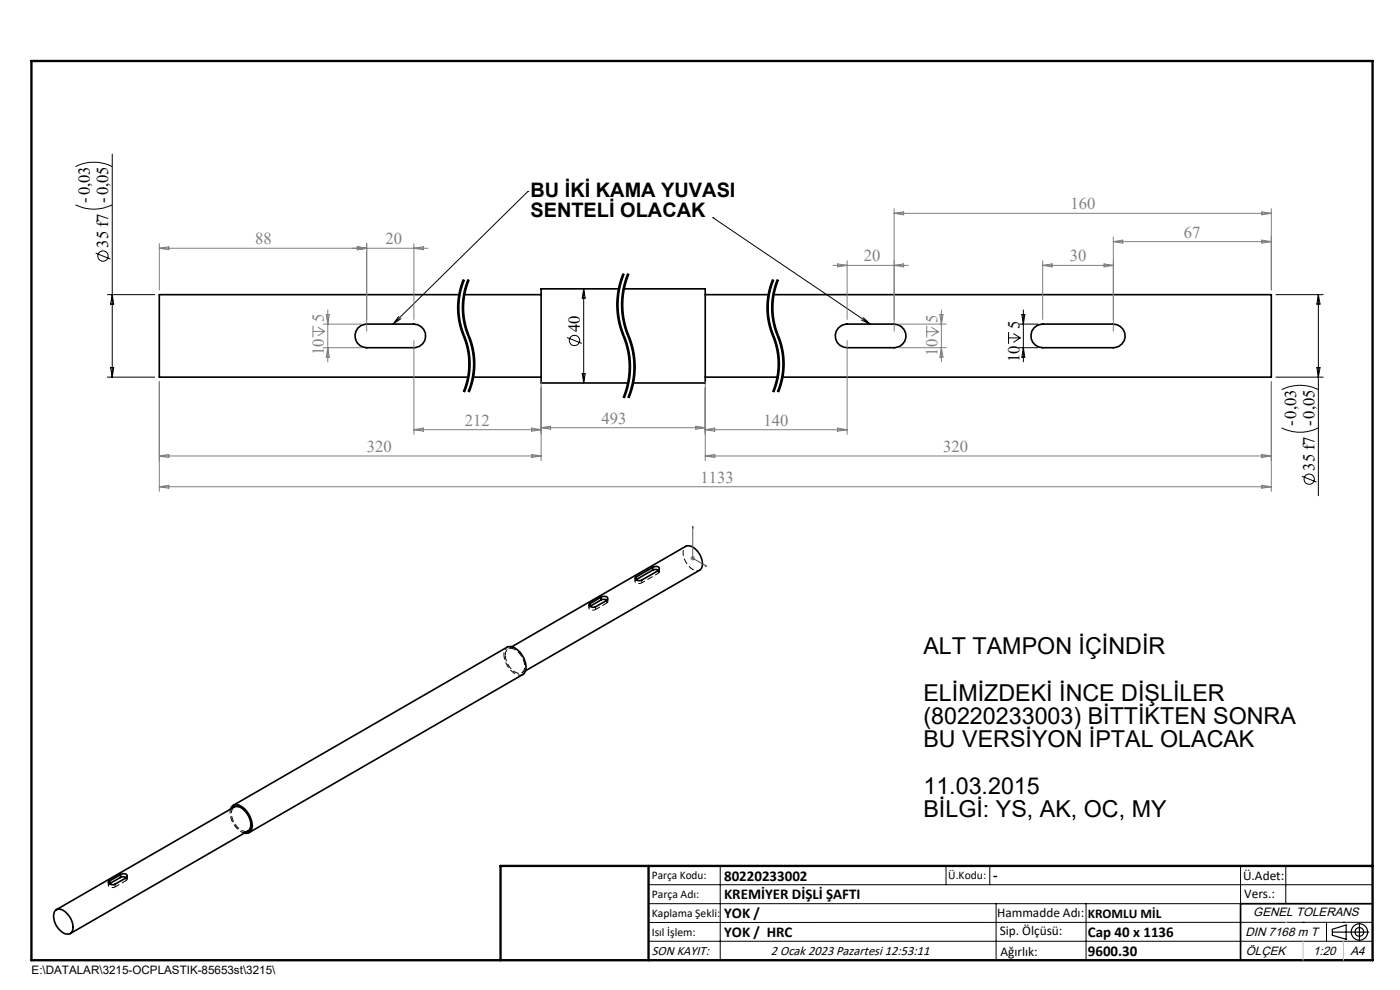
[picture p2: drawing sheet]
<svg xmlns="http://www.w3.org/2000/svg" width="297mm" height="210mm" viewBox="0 0 297 210" stroke-linecap="round" stroke-linejoin="round" font-family="sans-serif">
<g fill="none" stroke="#000" stroke-width=".35">
<path d="M76 69.6l.6-.6 1.2-.3h10a2.5 2.5 0 0 1 2.5 2.6 2.5 2.5 0 0 1-2.5 2.5h-10a2.51 2.51 0 0 1-2.3-1.5 2.51 2.51 0 0 1 .5-2.7zM97.4 62.5h-63.6v17.5h65.5M98.5 62.5h16.3M131.3 61.3h-16.5v19.9h18.4M132.3 61.3h17.3v19.9h-15.3M149.6 62.5h13.5M164.1 62.5h105.6v17.5h-103.8M177.9 69.6l.6-.6 1.2-.3h10a2.5 2.5 0 0 1 2.5 2.6 2.5 2.5 0 0 1-2.5 2.5h-10a2.49 2.49 0 0 1-2.3-1.5 2.49 2.49 0 0 1 .5-2.7zM219.4 69.6l.6-.6 1.2-.3h15a2.5 2.5 0 0 1 2.5 2.6 2.5 2.5 0 0 1-2.5 2.5h-15a2.51 2.51 0 0 1-2.3-1.5 2.51 2.51 0 0 1 .5-2.7zM100.3 80h14.5M149.6 80h15.4M108.6 137.2l36.9-21.3a2.73 2.73 0 0 1 3 1.8 2.56 2.56 0 0 1-.1 3.3l-36.9 21.3"/>
<path d="M127.5 126.7a.82 .82 0 0 1 .8-.2 .82 .82 0 0 1 .6 .6l-2.8 1.7h-.5l-.6-.3v-.3l.2-.2M127.5 127.3l.7-.2 .6 .2M127.5 126.7l-2.3 1.3M127.5 127.3l-2.3 1.3v-.6M127.5 126.7v.6M138.5 120.4l.5-.2a.55 .55 0 0 1 .7 0 .55 .55 0 0 1 0 .8l-3.6 2.1a.95 .95 0 0 1-1.4-.5l.2-.2M138.5 120.9l.6-.1 .6 .2M138.5 120.4l-3.6 2M138.5 120.9l-3.6 2.1v-.6M138.5 120.4v.5M48.9 171.7a1.44 1.44 0 0 1 2.5-.5 4.7 4.7 0 0 1 1.9 4.9l-.5 .5-1 .1M49.5 170.8l58.1-33.5a2.33 2.33 0 0 1 2.6 1 4.1 4.1 0 0 1 1 4.6l-58.4 33.7"/>
<path d="M11.7 193.2a1.79 1.79 0 0 1 2.6 .6 3.5 3.5 0 0 1 .9 4 1.79 1.79 0 0 1-2.6-.6 3.6 3.6 0 0 1-.9-4zM12 193l37.7-21.8a2.22 2.22 0 0 1 2.5 1.2 3 3 0 0 1 .5 3.8l-37.8 21.8M25.6 185.5a.79 .79 0 0 1 .8-.2 .79 .79 0 0 1 .6 .7l-2.6 1.6a.9 .9 0 0 1-1.4-.5l.2-.2M25.6 186.1l.6-.1 .6 .2M25.6 185.5l-2.4 1.4M25.6 186.1l-2.4 1.4v-.6M25.6 185.5v.6M291.2 191.7h-28v12"/>
</g>
<path d="M49.7 171.2a2.21 2.21 0 0 0-.3 2.8 3 3 0 0 0 3.1 2.3l.1-.1" fill="none" stroke="#000" stroke-width=".21" stroke-dasharray="1.3 .6" stroke-dashoffset="-.2" stroke-linecap="butt"/>
<path d="M108.6 137.2l-.8 .4M126.3 129.3a.91 .91 0 0 1-1.4-.5l.3-.2M136.1 123.6a.91 .91 0 0 1-1.4-.4l.3-.2M139.7 121.6l-3.6 2M110.7 142.7l.8-.5M24.4 188.1a.91 .91 0 0 1-1.4-.4l.2-.2" fill="none" stroke="#000" stroke-width=".21" stroke-dasharray="1.3 .6" stroke-dashoffset=".5" stroke-linecap="butt"/>
<g fill="none" stroke="#000" stroke-width=".21" stroke-dasharray="1.3 .6" stroke-linecap="butt">
<path d="M107.2 139a1.32 1.32 0 0 1 .8-1.4 1.32 1.32 0 0 1 1.6 .4 3.8 3.8 0 0 1 1.4 4.5 1.75 1.75 0 0 1-2.6-.7 4.6 4.6 0 0 1-1.2-2.8M124.9 128.3v.6M126.3 129.3v-.6M128.7 127.9v-.6M128.9 127.6v-.6M134.7 122.7v.6M136.1 123.6v-.5M139.7 121.6v-.6M139.9 121.3v-.7M23 187.2v.6M24.4 188.1v-.5M26.8 186.8v-.6"/>
<path d="M27 186.4v-.6"/>
</g>
<path d="M128.8 127.3l.1 .3-.2 .3M139.7 121l.2 .2-.2 .4M26.8 186.1l.2 .3-.2 .4" fill="none" stroke="#000" stroke-width=".21" stroke-dasharray="1.3 .6" stroke-dashoffset=".4" stroke-linecap="butt"/>
<path d="M128.7 127.9l-2.4 1.4M110.9 143.1a2.42 2.42 0 0 1-2.8-1.2 5.2 5.2 0 0 1-1.2-3.1M26.8 186.8l-2.4 1.3" fill="none" stroke="#000" stroke-width=".21" stroke-dasharray="1.3 .6" stroke-dashoffset=".2" stroke-linecap="butt"/>
<path d="M48.9 171.7a4.8 4.8 0 0 0 2.9 5" fill="none" stroke="#000" stroke-width=".21" stroke-dasharray="1.3 .6" stroke-dashoffset=".3" stroke-linecap="butt"/>
<path d="M106.9 138.8l.2-.9 .5-.6" fill="none" stroke="#000" stroke-width=".21" stroke-dasharray="1.3 .6" stroke-dashoffset=".9" stroke-linecap="butt"/>
<path d="M144.9 117.2l.2-.9 .4-.4" fill="none" stroke="#000" stroke-width=".21" stroke-dasharray="1.3 .6" stroke-dashoffset=".8" stroke-linecap="butt"/>
<path d="M148.4 120.9a2.21 2.21 0 0 1-2.5-1.1l-.7-1.1-.3-1.5" fill="none" stroke="#000" stroke-width=".21" stroke-dasharray="1.3 .6" stroke-dashoffset=".6" stroke-linecap="butt"/>
<g fill="none" stroke="#000" stroke-width=".21">
<path d="M16 35.3a8.7 8.7 0 0 1 7.8 0M23.8 32.7v47.3M16 43.5a8.7 8.7 0 0 0 7.8 0M20.3 53.7l3.1 1.3M98.2 59.2l-.5 1.7M98.4 59.3a16 16 0 0 0 .4 13 15.5 15.5 0 0 1-.4 10.9M98.6 59.4l-.8 2.2-.4 2.8M99.2 59.2l-.5 1.7M99.4 59.9l-.7 2.2-.3 2.3M99.4 59.3a16 16 0 0 0 .4 13 15.5 15.5 0 0 1-.4 10.9M99.6 59.4l-.2 .5M112 40.6h.1"/>
<path d="M112 40.6l-28.6 28.1M132.1 58a17.3 17.3 0 0 0-.4 12.2M132.3 58.1a17.8 17.8 0 0 0 .5 14.5 17.1 17.1 0 0 1-.5 11.8M132.5 58.1l-.9 2.8-.4 2.9M133.1 58a17.3 17.3 0 0 0-.4 12.2M133.3 58.7l-.6 1.6M133.3 58.1a17.8 17.8 0 0 0 .5 14.5 17.1 17.1 0 0 1-.5 11.8M133.5 58.1l-.2 .6M151.2 46.2h.1M151.2 46.2l33.4 22.5M163.9 59.2l-.6 1.7M164 59.3a16 16 0 0 0 .4 13 15.5 15.5 0 0 1-.4 10.9"/>
<path d="M164.2 59.4l-.7 2.2-.5 2.8M164.9 59.2l-.6 1.7M165 59.3a16 16 0 0 0 .4 13 15.5 15.5 0 0 1-.4 10.9M165.2 59.4l-.7 2.2-.5 2.8M22.8 62.5h10M23.5 78h.6l-.3 2zM23.8 62.5l.3 2h-.6zM84.6 67.1l-1.2 1.6M85.1 67.6l-1.7 1.1M97.1 66.7l.1 .6M97.2 67.3l.1 .6M97.3 67.9l.1 .6"/>
<path d="M97.4 68.5l1.4 4.4 .6 2.9M97.4 64.4l.1 2.9 .7 2.8M97.7 60.9a15.7 15.7 0 0 0-.6 5.8M98.1 66.7l.1 .6M98.2 70.1l.3 .8M98.2 67.3l.1 .6M98.3 67.9l.1 .6M98.4 68.5l1.4 4.4 .6 2.9M98.4 64.4l.1 2.9 .7 2.8M98.5 70.9l.1 .3zM98.6 71.2a15.7 15.7 0 0 1 .4 10.9M98.7 60.9a15.7 15.7 0 0 0-.6 5.8"/>
<path d="M99.2 70.1l.2 .5M99.3 79.2l-.3 1.7M99.4 75.8l-.1 3.4M99.4 70.6a15.8 15.8 0 0 1 .6 11.5M100.3 79.2l-.3 1.7M100.4 75.8l-.1 3.4M120.3 71.6l3.1 1.2M123.5 79.3h.6l-.3 1.9zM123.8 61.3v19.9M123.8 61.3l.3 1.9h-.6zM131.2 64.9a20.8 20.8 0 0 0 1.9 7.9M131.2 64.4v.5"/>
<path d="M131.2 63.8v.6M131.7 70.2l1 2.8M132.2 64.9l.1 1.8 .4 2.3M132.2 64.4v.5M132.2 63.8v.6M132.7 70.2a17.8 17.8 0 0 1 1.5 10.2M132.7 72.9a16.9 16.9 0 0 1 .5 7.5M132.7 69l.6 1.6M132.7 60.3l-.5 3.5M133.1 72.8l.3 1.2a17.3 17.3 0 0 1 .3 5.9M133.3 70.6l.8 2.2M133.7 79.9l-.5 2.3"/>
<path d="M134.1 72.8l.3 1.2a17.3 17.3 0 0 1 .3 5.9M134.7 79.9l-.5 2.3M162.7 66.7l.1 .6M162.8 67.3l.1 .6M162.9 67.9l.1 .6M163 68.5l1.4 4.4 .6 2.9M163 64.4l.1 2.9 .7 2.8M163.3 60.9a15.7 15.7 0 0 0-.6 5.8M163.7 66.7l.1 .6M163.8 70.1a16.3 16.3 0 0 1 .8 12M163.8 67.3l.1 .6M163.9 67.9l.1 .6"/>
<path d="M164 68.5l1.1 3.3M164 64.4l.1 2.9 .7 2.8M164.3 60.9a15.7 15.7 0 0 0-.6 5.8M164.8 70.1a16.3 16.3 0 0 1 .8 12M164.9 79.2l-.3 1.7M165 75.8l-.1 3.4M165.1 71.8l.5 1.7 .4 2.3M165.9 79.2l-.3 1.7M166 75.8l-.1 3.4M182.8 67.9l1.8 .8M183.1 67.4l1.5 1.3M214 70.4v2.5"/>
<path d="M214 71.7h2.5M215 70.8l1.5 .9M216.1 68.7h4.1M216.1 73.8h4.1M216.5 71.7l-1.5 .9M216.8 66.7h.6l-.3 2zM217.1 65.7v11.1M217.1 73.8l.3 2h-.6zM270.7 62.5h10M279.4 78h.6l-.3 2zM279.7 62.5l.3 2h-.6zM279.7 62.5v42.7"/>
<path d="M22.8 80h10M99 80.9l-.8 2.2M99 82.1l-.4 1.1M100 80.9l-.8 2.2M100 82.1l-.4 1.1M132.7 83.9l-.2 .6M132.7 82.7l-.6 1.6M133.2 82.2l-.5 1.7M133.2 80.4l-.5 2.3M133.7 83.9l-.2 .6M134.2 82.2l-.5 1.7M134.2 80.4l-.3 1.7-.8 2.2"/>
<path d="M164.6 80.9l-.7 2.2M164.6 82.1l-.4 1.1M165.1 82.6l-.2 .5M165.6 80.9l-.5 1.7M165.6 82.1l-.4 1.1M270.7 80h10M271.9 90.8a8.7 8.7 0 0 0 7.8 0M271.9 82.6a8.7 8.7 0 0 1 7.8 0M276.2 101l3.1 1.3M137.6 187.7h153.6M137.6 191.7h153.6M137.6 199.7h153.6"/>
<path d="M152.8 183.7v20M200.7 183.7v4M210 183.7v4M211.3 191.7v12M230.4 191.7v12M263.2 183.7v20M272.8 183.7v8M276.4 195.6h.1M281.4 195.6v4.1M285 195.6h.1M291.2 195.6l-153.6 .1"/>
<circle cx="21.9" cy="54.3" r="1.09"/>
<circle cx="121.9" cy="72.2" r="1.1"/>
<circle cx="277.7" cy="101.6" r="1.1"/>
</g>
<g fill="none" stroke="#808080" stroke-width=".21">
<path d="M33.8 51.7v9.8M33.8 52.7l2-.4v.7zM33.8 52.7h57M75.8 52.3l2 .4-2 .3zM77.8 51.7v18.6M87.8 51.7v16.1M87.8 52.7l2-.4v.7zM176.7 56.3h16M177.7 56l2 .3-2 .3zM179.7 55.3v12.5M189.7 44.3v26M189.7 45.3h80"/>
<path d="M189.7 45.3l2-.4v.7zM189.7 56.3l2-.3v.6zM221.2 55.3v12.5M221.2 56.3h15M221.2 56.3l2-.3v.6zM234.2 56l2 .3-2 .3zM236.2 50.3v20M236.2 51.3h33.5M236.2 51.3l2-.4v.7zM267.7 50.9l2 .4-2 .3zM267.7 44.9l2 .4-2 .3zM269.7 44.3v17.2"/>
<path d="M66.4 69.1v2.5M66.4 70.3h2.5M67.4 69.4l1.5 .9M68.5 73.8h8.3M68.5 68.7h8.3M68.9 70.3l-1.5 1M69.2 66.7h.7l-.4 2zM69.5 73.8l.4 2h-.7zM69.5 65.7v11.1M87.8 72.2v19.9M179.7 72.2v19.9M190.7 73.8h10"/>
<path d="M190.7 68.7h10M196.6 69.1v2.5M196.6 70.4h2.5M197.6 69.4l1.5 1M199.1 70.4l-1.5 .9M199.4 66.7h.7l-.4 2zM199.7 65.7v11.1M199.7 73.8l.4 2h-.7zM33.8 96.7h81M33.8 81v23.2M33.8 96.7l2-.3v.6zM87.8 91.1h27"/>
<path d="M87.8 91.1l2-.3v.7zM112.8 96.4l2 .3-2 .3zM112.8 90.8l2 .3-2 .4zM114.8 81v16.7M114.8 90.7h34.8M114.8 90.7l2-.3v.6zM147.6 90.4l2 .3-2 .3zM149.6 91.1h30.1M149.6 81v16.7M149.6 96.7h120.1M149.6 96.7l2-.3v.6zM149.6 91.1l2-.3v.7z"/>
<path d="M177.7 90.8l2 .3-2 .4zM267.7 96.4l2 .3-2 .3zM269.7 81v23.2M33.8 103.2l2-.3v.7zM33.8 103.2h235.9M146.4 118.4h1.1M146.6 118.1l.7 .7M147 117.9v1M147.3 118.1l-.7 .7M267.7 102.9l2 .3-2 .4z"/>
</g>
<path d="M98.4 59.3a15.5 15.5 0 0 0 0 11.9M99.4 59.3a15.5 15.5 0 0 0 0 11.9M164 59.3a15.5 15.5 0 0 0 0 11.9M165 59.3a15.5 15.5 0 0 0 0 11.9M98.4 71.2a15.5 15.5 0 0 1 0 12M99.4 71.2a15.5 15.5 0 0 1 0 12M164 71.2a15.5 15.5 0 0 1 0 12M165 71.2a15.5 15.5 0 0 1 0 12" fill="none" stroke="#000" stroke-width=".21" stroke-dasharray="6.3 1.3 1.3 1.3" stroke-dashoffset="2.1" stroke-linecap="butt"/>
<path d="M132.3 58.1a17.1 17.1 0 0 0 0 13.1M133.3 58.1a17.1 17.1 0 0 0 0 13.1M132.3 71.2a17.1 17.1 0 0 1 0 13.2M133.3 71.2a17.1 17.1 0 0 1 0 13.2" fill="none" stroke="#000" stroke-width=".21" stroke-dasharray="6.3 1.3 1.3 1.3" stroke-dashoffset="1.5" stroke-linecap="butt"/>
<g fill="none" stroke="#000" stroke-width=".25">
<path d="M282.6 197.7h7.8M282.6 197.1l3-.9v3l-3-.8zM288.4 195.8v3.8M106.2 203.7h185"/>
<circle cx="288.4" cy="197.7" r="1.74"/>
<circle cx="288.4" cy="197.7" r=".93"/>
</g>
<path d="M147 111.6v.4l-.1-.1zM147 111.6v6.8l2.9 1.7M149.6 119.9l.3 .2-.3-.1z" fill="none" stroke="#00f" stroke-width=".21"/>
<path d="M6.7 12.9h284.5v190.8h-284.5zM137.6 183.7v20M291.2 183.7h-185v20" fill="none" stroke="#000" stroke-width=".5"/>
<path d="M276.4 199.7v4M285 199.7v4" fill="none" stroke="#c0c0c0" stroke-width=".21"/>
<path d="M272.8 195.6h.1" fill="none" stroke="#c0c0c0" stroke-width=".25"/>
<path d="M149.6 119.9l.3 .2-.3-.1zM147 111.6v.4l-.1-.1z" fill="#00f"/>
<g font-size="4.9">
<text x="195.9" y="138.7">ALT TAMPON İÇİNDİR</text>
<text x="195.9" y="148.6">ELİMİZDEKİ İNCE DİŞLİLER</text>
<text x="195.9" y="153.5">(80220233003) BİTTİKTEN SONRA</text>
<text x="195.9" y="158.5">BU VERSİYON İPTAL OLACAK</text>
<text x="195.9" y="168.3">11.03.2015</text>
<text x="195.9" y="173.3">BİLGİ: YS, AK, OC, MY</text>
</g>
<g font-size="4.2">
<text x="112.5" y="41.7">BU İKİ KAMA YUVASI</text>
<text x="112.5" y="46">SENTELİ OLACAK</text>
</g>
<g font-size="3.5">
<text x="19.1" y="43" transform="rotate(-90 19.1 43)">-0,03</text>
<text x="23" y="52.5" transform="rotate(-90 23 52.5)">35 f7 -0,05</text>
<text x="123" y="70.4" transform="rotate(-90 123 70.4)">40</text>
<text x="216.3" y="69.7" transform="rotate(-90 216.3 69.7)">5</text>
<text x="216.3" y="76.8" transform="rotate(-90 216.3 76.8)">10</text>
<text x="275" y="90.3" transform="rotate(-90 275 90.3)">-0,03</text>
<text x="278.9" y="99.8" transform="rotate(-90 278.9 99.8)">35 f7 -0,05</text>
</g>
<g font-size="3.5" fill="#808080">
<text x="227.1" y="44.4">160</text>
<text x="54.1" y="51.8">88</text>
<text x="81.8" y="51.8">20</text>
<text x="251.2" y="50.4">67</text>
<text x="183.2" y="55.4">20</text>
<text x="227" y="55.4">30</text>
<text x="68.7" y="68.4" transform="rotate(-90 68.7 68.4)">5</text>
<text x="198.9" y="68.4" transform="rotate(-90 198.9 68.4)">5</text>
<text x="68.7" y="75.4" transform="rotate(-90 68.7 75.4)">10</text>
<text x="198.9" y="75.4" transform="rotate(-90 198.9 75.4)">10</text>
<text x="127.6" y="89.9">493</text>
<text x="77.8" y="95.9">320</text>
<text x="98.6" y="90.3">212</text>
<text x="162" y="90.3">140</text>
<text x="200.1" y="95.9">320</text>
<text x="148.6" y="102.4">1133</text>
</g>
<g font-size="3.2">
<text x="153.6" y="186.8">80220233002</text>
<text x="153.6" y="190.8">KREMİYER DİŞLİ ŞAFTI</text>
<text x="210.7" y="186.6">-</text>
<text x="153.6" y="194.8">YOK /</text>
<text x="153.6" y="198.8">YOK / HRC</text>
<text x="230.8" y="198.7">Cap 40 x 1136</text>
<text x="230.8" y="202.8">9600.30</text>
</g>
<g font-size="2.8">
<text x="263.7" y="186.7">Ü.Adet:</text>
<text x="263.9" y="190.5">Vers.:</text>
<text x="211.5" y="194.5">Hammadde Adı:</text>
<text x="230.8" y="194.7">KROMLU MİL</text>
<text x="138.3" y="202.6">SON KAYIT:</text>
<text x="163.6" y="202.6">2 Ocak 2023 Pazartesi 12:53:11</text>
<text x="212.1" y="198.4">Sip. Ölçüsü:</text>
<text x="212.2" y="202.7">Ağırlık:</text>
</g>
<g font-size="2.6">
<text x="265.9" y="194.4">GENEL TOLERANS</text>
<text x="264.2" y="198.5">DIN 7168 m T</text>
<text x="264.3" y="202.6">ÖLÇEK</text>
<text x="278.5" y="202.6">1:20</text>
<text x="286.5" y="202.6">A4</text>
</g>
<g font-size="2.5">
<text x="138.3" y="186.4">Parça Kodu:</text>
<text x="138.3" y="190.5">Parça Adı:</text>
<text x="201.2" y="186.5">Ü.Kodu:</text>
<text x="138.3" y="194.5">Kaplama Şekli:</text>
<text x="138.3" y="198.6">Isıl İşlem:</text>
<text x="6.7" y="206.7">E:\DATALAR\3215-OCPLASTIK-85653st\3215\</text>
</g>
</svg>
